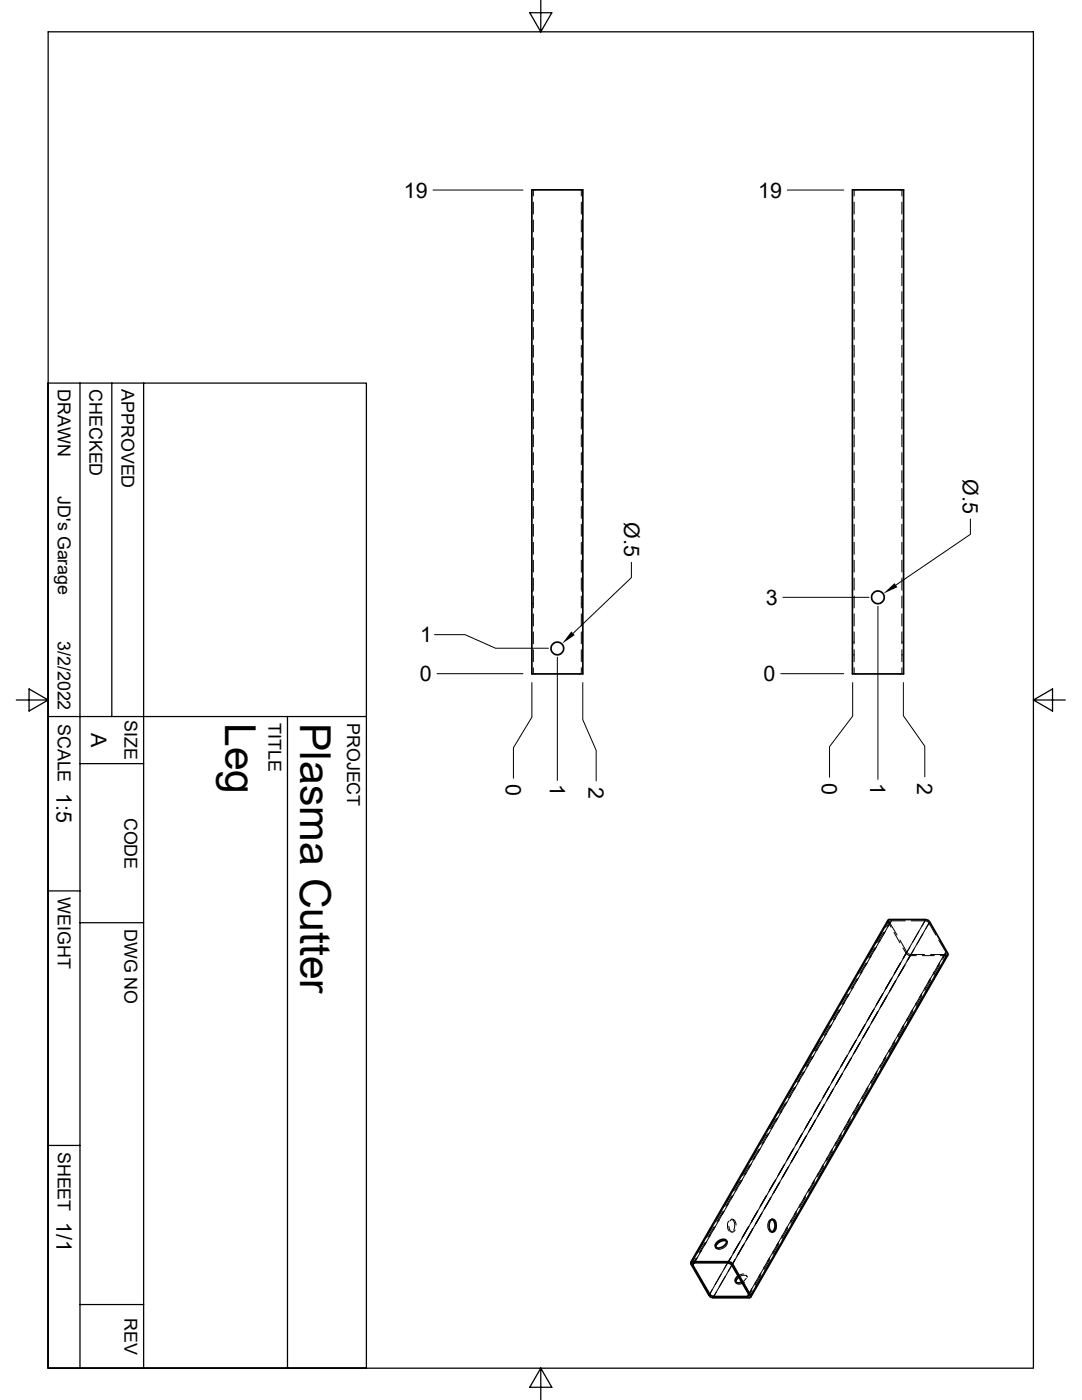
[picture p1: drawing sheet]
<svg xmlns="http://www.w3.org/2000/svg" width="216mm" height="279mm" viewBox="0 0 216 279" stroke-linecap="round" stroke-linejoin="round" font-family="sans-serif">
<g fill="none" stroke="#000" stroke-width=".34">
<path d="M106.1 37.9h10.2v96.6h-10.2zM170.1 37.9h10.2v96.6h-10.2zM177.5 183.5h7.2l.5 .1 .3 .4M177.5 183.5l-.3 .1-39.4 68.3M185.5 184l3.6 6.2M189.1 190.2v.3M189.1 190.6l-39.3 68.2M137.9 252.3l3.6 6.2M138.1 251.8h7.3l.4 .1 .3 .4M138.2 251.8l-.3 .1v.4M138.6 252.1l-.3 .1-.1 .2 3.4 5.9M138.6 252h6.6"/>
<path d="M141.6 258.3l.3 .3 .5 .1h6.7l.3-.1v-.3M143 248a1.43 1.43 0 0 1 1.9-.4 1.52 1.52 0 0 1-1.6 1.5 .58 .58 0 0 1-.6-.4 .58 .58 0 0 1 .3-.7zM145 247.7a1.59 1.59 0 0 0-2.2 1.3M145.2 252.1l.5 .1 .3 .3M146 252.5l3.4 5.8M146.2 252.3l3.6 6.4v.2l-.3 .1h-7.2l-.5-.1-.3-.4M147.3 254.6l-.2 .2a.67 .67 0 0 0-.4 1 .67 .67 0 0 0 1 .1h.3M147.4 254.9l-.5 .5-.1 .5M153.8 243.5a.59 .59 0 0 1 .7-.1 .59 .59 0 0 1 .3 .6 1.42 1.42 0 0 1-.6 1.9 1.58 1.58 0 0 1-.4-2.4zM154.1 243.4a1.57 1.57 0 0 1 0 2.4"/>
<circle cx="175.2" cy="119.2" r="1.27"/>
<circle cx="111.2" cy="129.4" r="1.27"/>
</g>
<g fill="none" stroke="#000" stroke-width=".2">
<path d="M86.4 37.9h18M106.4 37.9v1.2M116 37.9v1.2M157.1 37.9h11.3M170.4 37.9v1.2M180 37.9v1.2M106.4 40.3v2.4M106.4 43.9v2.4M106.4 47.5v2.4M106.4 51.1v2.3M106.4 54.6v2.4M106.4 58.2v2.4"/>
<path d="M116 40.3v2.4M116 43.9v2.4M116 47.5v2.4M116 51.1v2.3M116 54.6v2.4M116 58.2v2.4M170.4 40.3v2.4M170.4 43.9v2.4M170.4 47.5v2.4M170.4 51.1v2.3M170.4 54.6v2.4M170.4 58.2v2.4"/>
<path d="M180 40.3v2.4M180 43.9v2.4M180 47.5v2.4M180 51.1v2.3M180 54.6v2.4M180 58.2v2.4M106.4 61.8v2.3M106.4 65.4v2.3M106.4 68.9v2.4M106.4 72.5v2.4M106.4 76.1v2.3M106.4 79.6v2.4"/>
<path d="M116 61.8v2.3M116 65.4v2.3M116 68.9v2.4M116 72.5v2.4M116 76.1v2.3M116 79.6v2.4M170.4 61.8v2.3M170.4 65.4v2.3M170.4 68.9v2.4M170.4 72.5v2.4M170.4 76.1v2.3M170.4 79.6v2.4"/>
<path d="M180 61.8v2.3M180 65.4v2.3M180 68.9v2.4M180 72.5v2.4M180 76.1v2.3M180 79.6v2.4M106.4 83.2v2.4M106.4 86.8v2.4M106.4 90.3v2.5M106.4 93.9v2.4M106.4 97.5v2.4M116 83.2v2.4"/>
<path d="M116 86.8v2.4M116 90.3v2.5M116 93.9v2.4M116 97.5v2.4M170.4 83.2v2.4M170.4 86.8v2.4M170.4 90.3v2.5M170.4 93.9v2.4M170.4 97.5v2.4M180 83.2v2.4M180 86.8v2.4M180 90.3v2.5"/>
<path d="M180 93.9v2.4M180 97.5v2.4M106.1 117.9h.3M106.4 101.1v2.4M106.4 104.6v2.4M106.4 108.2v2.4M106.4 111.8v2.4M106.4 115.4v2.4M106.4 119v2.3M116 101.1v2.4M116 104.6v2.4M116 108.2v2.4"/>
<path d="M116 111.8v2.4M116 115.4v2.4M116 119v2.3M116 117.9h.3M126 112.2v3.1l-11.7 11.1M156.2 119.2h17.2M170.4 101.1v2.4M170.4 104.6v2.4M170.4 108.2v2.4M170.4 111.8v2.4M170.4 115.4v2.4M170.4 119v2.3"/>
<path d="M180 101.1v2.4M180 104.6v2.4M180 108.2v2.4M180 111.8v2.4M180 115.4v2.4M180 119v2.3M193.6 103.6v3l-14.8 10.2M86.7 126.7h6.1l6.1 2.7h10.5M87.2 134.5h17.2M106.1 136.2v6.9l-3.7 6.1v6.1M106.1 120.5h.3M106.4 133.3v1.2"/>
<path d="M106.4 122.5v2.4M106.4 126.1v2.4M106.4 129.7v2.3M111.2 131.1v24.6M116 122.5v2.4M116 126.1v2.4M116 129.7v2.3M116 133.3v1.2M116 120.5h.3M116.3 136.2v7.4l2.7 6.1v6.1M155.8 134.5h12.6M170.1 130.7h.3"/>
<path d="M170.1 128.1h.3M170.1 136.2v6.7l-4.6 6.1v6.1M170.4 133.3v1.2M170.4 122.5v2.4M170.4 126.1v2.4M170.4 129.7v2.3M175.2 121v34.5M180 133.3v1.2M180 122.5v2.4M180 126.1v2.4M180 129.7v2.3M180 130.7h.3"/>
<path d="M180 128.1h.3M180.3 136.2v6.6l4.2 6.1v6.1M168.8 198.5l-1.2 2.1M169.2 198.4l-1.2 2.1M170.6 195.4l-1.2 2.1M171 195.3l-1.2 2.1M171.3 195.2l-4.8 8.3M172.4 192.3l-1.2 2.1M172.8 192.2l-1.2 2.1M173.8 190.8l-2.9 5.1M174.2 189.2l-1.2 2.1M174.5 189.1l-1.1 2.1"/>
<path d="M174.8 189l-1.1 2.1M175.6 187.7l-1.2 2M176 186.1l-1.2 2.1M176.1 198.3l-1.1 2.1M176.2 198.3l-1.4 2.4M176.3 186.1l-1.2 2M176.7 185.9l-1.2 2.1M176.8 199.1l-1.2 2M177 198.8l-1.2 2 1.2-2M177.2 183.7v.3M177.2 184l.6 1M177.2 184l-.6 1.1"/>
<path d="M177.5 183.5l-39.4 68.3M177.6 183.9l-.7 1.1M177.8 195.5l-1.2 2M177.9 183.8l-1.7 2.8M177.9 183.8h2.7M177.9 183.8a.29 .29 0 0 0-.3 .1 .29 .29 0 0 0 0 .3l1.4 2.4M177.9 195.2l-1.2 2.1M178 195.2l-1.2 2.1M178.4 186.1l1.2 2.1M178.8 195.7l-1.4 2.3M179.6 187.6l1.3 2.4M179.7 192.1l-1.2 2.1"/>
<path d="M179.7 192.1l-1.3 2.3M180.2 189.2l.6 1.1 .8 .4M180.4 192.9l-1.2 2M180.6 192.6l-1.2 2M180.9 190l-.7 1.3M180.9 190l.3 .3 .5 .2M181.6 189l-1.3 2.1M181.6 190.7h1.2M181.6 190.7l-.6 1.1M181.8 183.8h2.8M182.4 189.5l-1.2 2M183.3 185.9l-1.1 2.1"/>
<path d="M183.9 198.7l-1.1 2M184 199.1l-1.2 2M184 190.7h2.4M184.1 186.4l-1.1 2M184.5 190.5h-2.8l-.6 1.1M184.6 183.8l.4 .1 .4 .3M184.6 183.8l-.7 1.1M184.7 183.5l-39.3 68.3M185.4 184.2l-.7 1.1M185.4 184.2l1.3 2.4M185.5 184l-39.3 68.3M185.7 190.5h2.7"/>
<path d="M185.7 195.2l-4.8 8.3M185.7 195.6l-1.2 2.1M185.8 196l-1.2 2M186.4 193.9l-1.1 2.1M187.3 187.6l1.4 2.4M187.5 192.5l-1.2 2.1M187.5 192.2l-1.2 2M187.6 192.9l-1.2 2M187.6 190.7h1.2l-.6 1.1M188.4 190.5l-1.4 2.4M188.7 190.3l-.6 1.1M188.7 190a.31 .31 0 0 1 .1 .4 .31 .31 0 0 1-.4 .1"/>
<path d="M188.7 190l-.6 1.1M189.1 190.2l-39.3 68.3M189.1 190.6l-.3 .1M158.1 217.1l-1.2 2.1M158.5 217l-1.2 2.1M158.8 216.9l-5.8 10M159.6 215.6l-1.2 2M159.9 214l-1.2 2.1M160.3 213.9l-1.2 2.1M161.3 212.5l-1.9 3.3M161.7 210.9l-1.2 2.1M162.1 210.8l-1.2 2.1"/>
<path d="M162.4 210.7l-1.2 2M163.1 209.3l-1.2 2.1M163.5 207.8l-1.2 2.1M163.7 220l-1.2 2M163.9 207.7l-1.3 2.1M164.2 207.6l-1.2 2M164.9 206.2l-1.2 2.1M165.1 219.4l1.2-2.1-1.2 2.1M165.3 204.7l-1.2 2.1M165.3 217.2l-1.2 2M165.4 216.9l-1.1 2M165.5 216.9l-1.2 2"/>
<path d="M165.7 204.6l-1.2 2.1M166.1 217.6l-1.2 2.1M166.7 203.2l-1.9 3.3M167 201.6l-1.1 2.1M167.2 213.8l-1.2 2.1M167.3 213.8l-1.4 2.3M167.4 201.5l-1.2 2.1M168.1 214.2l-1.2 2.1M168.1 214.2l-1.4 2.4M168.9 210.9l-1.2 2.1M169 210.7l-1.2 2.1M169.1 210.7l-1.2 2"/>
<path d="M169.8 211.2l-1.3 2.3M169.9 211.2l-1.2 2M170.9 207.6l-1.4 2.3M171.5 208.3l-1.2 2.1M171.7 208l-1.3 2.1M172.6 204.5l-1.4 2.3M172.6 204.5l-1.2 2M173.2 217.3l-1.2 2M173.4 217.6l-1.2 2.1M173.4 205l-1.2 2M173.4 204.9l-1.4 2.4M173.9 215.6l-2.9 5.2"/>
<path d="M174.2 201.7l-1.2 2.1M174.4 201.4l-1.2 2.1M175 214.2l-1.2 2M175 213.8l-1.2 2.1M175 202.1l-1.2 2.1M175.1 214.5l-1.2 2.1M175.2 201.9l-1.2 2M175.2 201.8l-1.2 2.1M175.7 212.5l-1.2 2.1M176.8 211.1l-1.2 2M176.8 210.7l-1.2 2.1M176.9 211.4l-1.2 2.1"/>
<path d="M177.5 209.4l-1.2 2.1M178.6 207.6l-1.2 2.1M178.6 208l-1.2 2M178.7 208.3l-1.2 2.1M180.4 204.9l-1.2 2M180.5 205.2l-1.2 2.1M181.1 203.2l-3 5.2M182.2 201.8l-1.2 2M182.2 202.1l-1.1 2.1M145.6 238.8l-1.2 2M146 238.7l-1.2 2M147.1 237.2l-2 3.4"/>
<path d="M147.4 235.7l-1.2 2M147.8 235.6l-1.2 2.1M148.1 235.5l-1.2 2M148.8 234.1l-1.1 2.1M149.2 232.6l-1.2 2.1M149.6 232.5l-1.2 2M149.9 232.3l-1.2 2.1M150.6 231l-1.2 2.1M151 229.5l-1.2 2.1M151.4 229.4l-1.2 2M152.8 226.4l-1.2 2M153 238.5l-1.2 2.1"/>
<path d="M153 238.5l-1.4 2.4M153.2 226.3l-1.2 2M153.5 226.1l-3 5.2M153.6 239.3l-1.2 2M153.8 239l-1.2 2.1 1.2-2.1M154.6 223.3l-1.2 2M154.6 235.8l-1.2 2M154.7 235.5l-1.2 2M154.8 235.5l-1.2 2M154.9 223.2l-1.1 2.1M155.6 235.9l-1.2 2.1M155.6 235.9l-1.4 2.4"/>
<path d="M156.3 220.2l-1.1 2.1M156.4 232.6l-1.2 2.1M156.6 232.3l-1.2 2.1M156.7 220.1l-1.2 2.1M157.2 233.1l-1.2 2.1M157.4 232.8l-1.2 2.1M158.3 229.3l-1.3 2.3M158.4 229.2l-1.2 2.1M159 230l-1.2 2.1M159.2 229.7l-1.3 2.1M159.9 226.4l-1.1 2.1M160.1 226.1l-1.2 2.2"/>
<path d="M160.7 238.9l-1.1 2.1M160.7 238.6l-1.2 2.1M160.7 226.9l-1.1 2.1M160.9 239.3l-1.2 2M160.9 226.7l-1.2 2M161 226.6l-1.2 2.1M161.5 237.3l-1.2 2.1M161.9 223.1l-1.4 2.3M162.5 235.8l-1.2 2.1M162.5 235.5l-1.2 2.1M162.6 223.8l-1.3 2.1M162.6 236.2l-1.1 2.1"/>
<path d="M162.7 223.5l-1.2 2.1 1.2-2.1M163.3 234.2l-1.2 2.1M163.5 220.3l-1.2 2M164.3 232.4l-1.2 2.1M164.3 232.7l-1.2 2.1M164.4 233.1l-1.2 2.1M164.5 220.4l-1.3 2.4M165.1 231.1l-1.2 2.1M166.1 229.3l-1.2 2.1M166.1 229.7l-1.2 2M166.2 230l-1.2 2.1M167.9 226.5l-1.2 2.1"/>
<path d="M168 226.9l-1.2 2.1M168.6 224.9l-2.9 5.1M169.7 223.4l-1.2 2.1M169.8 223.8l-1.2 2.1M171.4 220l-3 5.2M171.4 220.3l-1.1 2.1M171.5 220.7l-1.2 2.1M138.5 251.2l-.6 1.1M138.9 251.1l-.6 1.1M139.2 250.9l-.6 1.1M140 249.6l-1.7 2.9M140.3 248.1l-1.2 2"/>
<path d="M140.7 247.9l-1.2 2.1M142.1 245l-1.2 2M142.1 257.4l-.6 1.1M142.5 244.9l-1.2 2M142.7 248.8l.2 .3M142.9 257.9l-.6 1.1M143.8 241.9l-1.1 2M143.9 254.3l-1.2 2.1M144.2 241.8l-1.2 2M144.5 241.6l-4.7 8.3M144.7 254.8l-1.2 2M144.9 247.6l.2 .2"/>
<path d="M145 247.7a1.31 1.31 0 0 1-1.3 1.6h-.6l-.3-.3M145.3 240.3l-1.2 2.1M145.4 243.7a1.78 1.78 0 0 0 .1 2M145.4 244.7a1.03 1.03 0 0 0 .9 1.2l.4-.4M145.6 243.7a.59 .59 0 0 1 .7-.4 .59 .59 0 0 1 .5 .7l.1 .5M145.7 251.2l-1.2 2.1M145.8 251l-4.2 7.3M145.9 250.9l-.7 1.1M145.9 243.3h.2M145.9 245.9h.2M146.2 243.5a1.68 1.68 0 0 1 .2 2M146.5 251.7l-1.2 2"/>
<path d="M146.6 251.4l-4.2 7.3M146.7 251.4l-.7 1.1M146.7 255.8l.2 .2M146.8 255.9a1.13 1.13 0 0 0 1.7 0M147.4 254.9a1.13 1.13 0 0 1 1.7 0M147.4 248.1l-1.1 2.1M147.7 247.8l-1.3 2.1M148.3 248.6l-1.2 2.1M148.4 254.3l-.7 .1-.4 .2M148.5 248.3l-1.3 2.1 1.2-2.1M148.9 255.1l-.9 .8M148.9 254.5l.2 .3"/>
<path d="M149.2 245l-1.2 2.1M149.4 244.8l-1.2 2M149.4 244.7l-1.1 2.1M150 257.2l-.6 1.1M150.1 257.5l-.7 1.1M150.2 257.9l-.7 1.1M150.2 245.2l-1.2 2.1M150.2 245.2l-1.3 2.4M150.8 255.9l-1.7 2.8M150.8 244.2l1.2-2.1-1.2 2.1M151.2 241.7l-1.2 2M151.2 241.6l-1.3 2.4"/>
<path d="M151.8 254.4l-1.1 2.1M151.8 242.4l-1.1 2.1M151.9 254.8l-1.2 2M152.6 252.8l-2 3.4M153.6 251.3l-1.2 2.1M153.7 251.7l-1.2 2M153.9 243.3h.3M153.9 245.9h.3M154.1 243.4a1.09 1.09 0 0 0-.9 1.5 .88 .88 0 0 0 .9 1M154.3 249.7l-1.9 3.3M155.4 247.9l-1.2 2M155.4 248.2l-1.2 2.1"/>
<path d="M155.5 248.6l-1.2 2.1M157.2 245.1l-1.2 2.1M157.3 245.5l-1.2 2.1M157.9 243.5l-3 5.1M159 242l-1.2 2.1M159.1 242.4l-1.2 2.1M159.7 240.4l-2 3.4"/>
</g>
<g fill="none" stroke="#000" stroke-width=".25">
<path d="M9.6 6.4h196.6v266.6h-196.6zM107.9 0v6.4l2.2-3.9h-4.4l2.2 3.9M9.6 76.5h63.5v196.5h-63.5zM16 76.5v196.5M22.3 76.5v66.5M28.7 76.5v196.5M3.3 139.7h6.3l-3.8 2.2v-4.4l3.8 2.2M206.2 139.7l3.8-2.2v4.4l-3.8-2.2h6.4M9.6 143h63.5M16 152.4h12.7M57.4 143v130M9.6 177.8h6.4"/>
<path d="M16 184.1h12.7M9.6 228.6h6.4M16 260.3h12.7M107.9 273l-2.2 3.9h4.4l-2.2-3.9v6.4"/>
</g>
<path d="M176.2 118.5l2.3-2.1 .6 .8zM114 126l.7 .7-2.6 1.8z" fill="#000"/>
<g font-size="8.5">
<text x="44.9" y="144.3" transform="rotate(90 44.9 144.3)">Leg</text>
<text x="59.9" y="144.3" transform="rotate(90 59.9 144.3)">Plasma Cutter</text>
</g>
<g font-size="4.3">
<text x="80.6" y="39.5">19</text>
<text x="151.3" y="39.5">19</text>
<text x="192.1" y="95.6" transform="rotate(90 192.1 95.6)">Ø.5</text>
<text x="124.5" y="104.3" transform="rotate(90 124.5 104.3)">Ø.5</text>
<text x="152.8" y="120.7">3</text>
<text x="83.8" y="128.2">1</text>
<text x="83.8" y="135.9">0</text>
<text x="152.4" y="135.9">0</text>
<text x="18.2" y="146.3" transform="rotate(90 18.2 146.3)">A</text>
<text x="11.3" y="158.2" transform="rotate(90 11.3 158.2)">1:5</text>
<text x="100.9" y="156.4" transform="rotate(90 100.9 156.4)">0</text>
<text x="109.7" y="156.5" transform="rotate(90 109.7 156.5)">1</text>
<text x="117.4" y="157" transform="rotate(90 117.4 157)">2</text>
<text x="164" y="156.2" transform="rotate(90 164 156.2)">0</text>
<text x="173.6" y="156.3" transform="rotate(90 173.6 156.3)">1</text>
<text x="183" y="156.2" transform="rotate(90 183 156.2)">2</text>
<text x="11.3" y="243.8" transform="rotate(90 11.3 243.8)">1/1</text>
</g>
<g font-size="3.6">
<text x="11.5" y="77.7" transform="rotate(90 11.5 77.7)">DRAWN</text>
<text x="17.9" y="77.7" transform="rotate(90 17.9 77.7)">CHECKED</text>
<text x="24.2" y="77.7" transform="rotate(90 24.2 77.7)">APPROVED</text>
<text x="11.5" y="99" transform="rotate(90 11.5 99)">JD's Garage</text>
<text x="11.5" y="127.9" transform="rotate(90 11.5 127.9)">3/2/2022</text>
<text x="24.9" y="143.8" transform="rotate(90 24.9 143.8)">SIZE</text>
<text x="11.5" y="144.5" transform="rotate(90 11.5 144.5)">SCALE</text>
<text x="53.6" y="144.3" transform="rotate(90 53.6 144.3)">TITLE</text>
<text x="69.3" y="144.3" transform="rotate(90 69.3 144.3)">PROJECT</text>
<text x="24.9" y="163.2" transform="rotate(90 24.9 163.2)">CODE</text>
<text x="11.5" y="179.1" transform="rotate(90 11.5 179.1)">WEIGHT</text>
<text x="24.9" y="185.4" transform="rotate(90 24.9 185.4)">DWG NO</text>
<text x="11.5" y="229.9" transform="rotate(90 11.5 229.9)">SHEET</text>
<text x="24.9" y="263" transform="rotate(90 24.9 263)">REV</text>
</g>
</svg>
